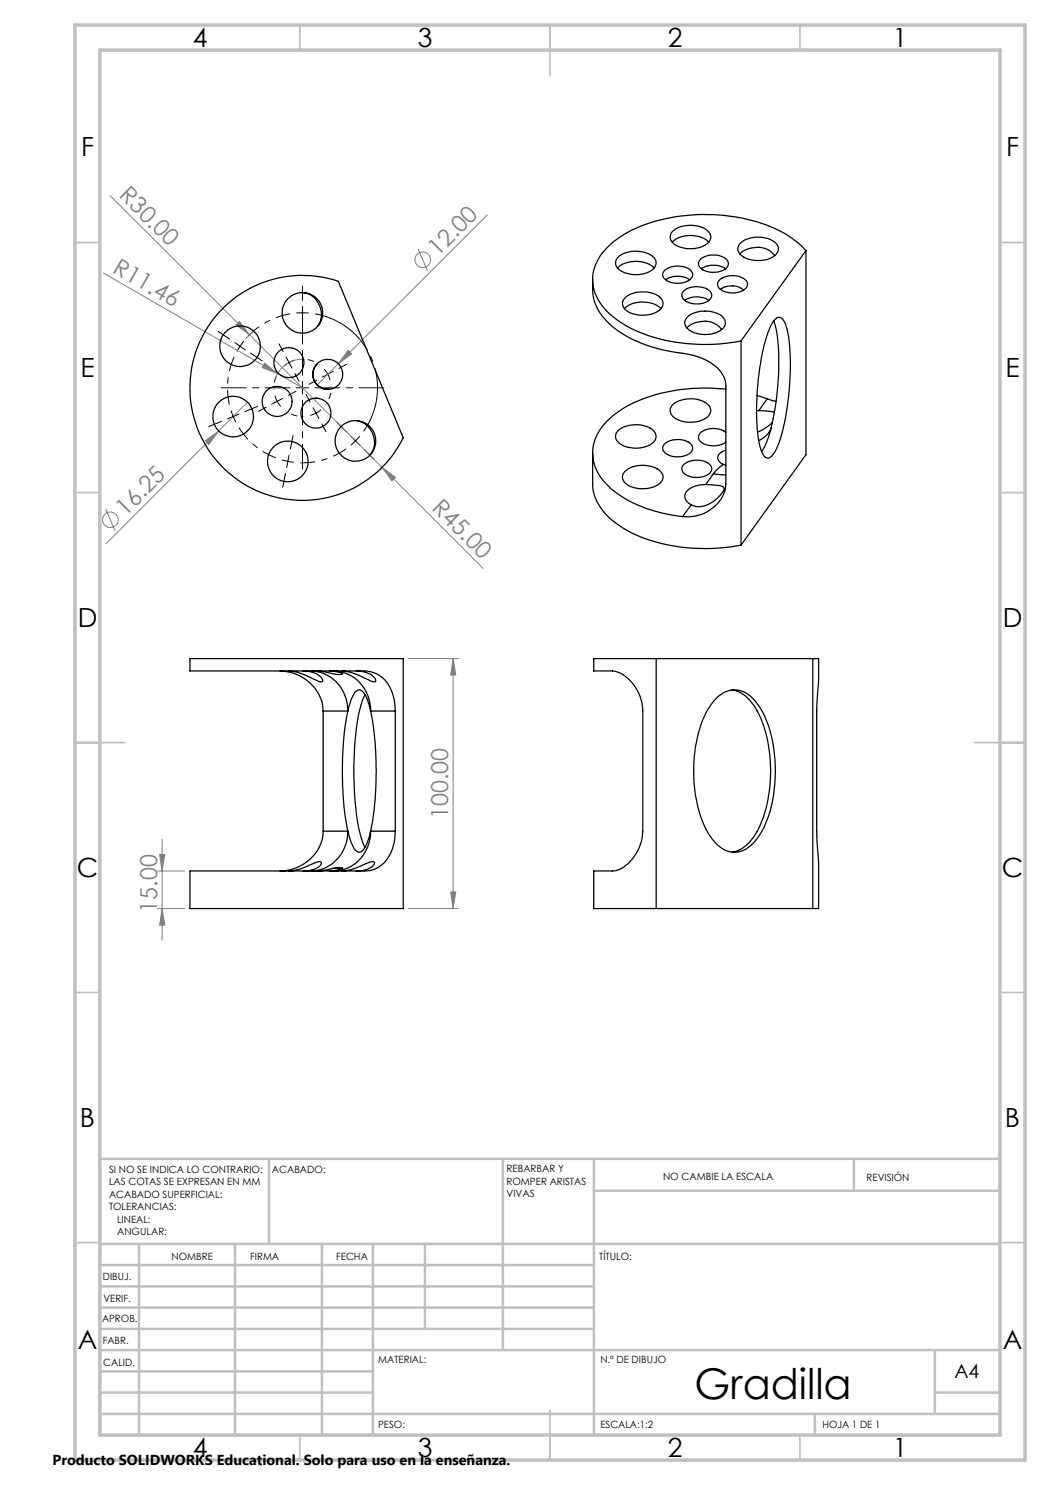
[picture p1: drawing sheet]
<svg xmlns="http://www.w3.org/2000/svg" width="210mm" height="297mm" viewBox="0 0 210 297" stroke-linecap="round" stroke-linejoin="round" font-family="sans-serif">
<g fill="none" stroke="#808080" stroke-width=".2">
<path d="M22 39.1l27.9 27.9M20.7 54.6l34.8 20.1M83.6 49.7l1.9 4.4M97.5 43l-29.8 29.7M47.2 65l.7-.7 2 2.7zM49.9 67l26.5 26.5M50.9 66l-1.7 1.7M52.9 72.6l2.6 2.1-3.1-1.2zM55.5 74.7l5 2.9M60.9 71.9l-1.9 .1-1.7 .8-1.5 1.4-.7 1.4M67.7 72.7l-4.3 4.3M69.6 70.1l.7 .7-2.6 1.9z"/>
<path d="M41.1 88.2l2.6-2-1.9 2.7zM49.5 80.4l-28.3 28.4M76.4 93.5l2.7 2-.7 .7zM76.4 93.5l20.2 20.2M21.1 101.8l1.9 4.3M81.6 131.7h10.1M90.6 131.7l.6 3.3h-1.1zM90.6 131.7v50M31.4 174.2h5.6M31.9 170.9h1l-.5 3.3zM32.4 167.8v20.3M90.1 178.4h1.1l-.6 3.3z"/>
<path d="M31.4 181.7h5.6M32.4 181.7l.5 3.3h-1zM81.6 181.7h10.1"/>
<circle cx="84.5" cy="52" r="1.56"/>
<circle cx="22.1" cy="104" r="1.55"/>
</g>
<g fill="none" stroke="#000" stroke-width=".2" stroke-dasharray="15.2 1.3 1.3 1.3" stroke-linecap="butt">
<path d="M57.8 72.5l-1 .7M57.8 72.5l1.2-.5M60.5 62.6h-1.2M60.5 62.6h1.3M65.6 74.9l-.7-1.1M65.6 74.9l.4 1.1M46.6 83.3l.6 1.1M46.6 83.3l-.4-1.2M55.4 80.3l.8 1M55.4 80.3l-.4-1.2M57.6 92.3l1.2 .2M57.6 92.3l-1.2-.3"/>
<path d="M63.2 82.6l1-.7M63.2 82.6l-1.2 .5M71.1 88.2l.9-1M71.1 88.2l-.9 .8"/>
</g>
<path d="M46.8 71.4a15 15 0 0 0-.9 9.5M58 62.8a15 15 0 0 0-8.4 4.5M47.8 85.5a15 15 0 0 0 7.4 6.1M60.1 92.6a15 15 0 0 0 9.1-2.8" fill="none" stroke="#000" stroke-width=".2" stroke-dasharray="15.2 1.3 1.3 1.3" stroke-dashoffset="12.3" stroke-linecap="butt"/>
<path d="M72.7 86.3a15 15 0 0 0-9.7-23.5" fill="none" stroke="#000" stroke-width=".2" stroke-dasharray="15.2 1.3 1.3 1.3" stroke-dashoffset="2" stroke-linecap="butt"/>
<path d="M55.9 74.1a5.7 5.7 0 0 0-1.1 3.8M63.9 73a5.7 5.7 0 0 0-3.7-1.2M57.1 82.1a5.7 5.7 0 0 0 3.7 1.2M65.1 81a5.7 5.7 0 0 0 1.1-3.8" fill="none" stroke="#000" stroke-width=".2" stroke-dasharray="15.2 1.3 1.3 1.3" stroke-dashoffset="15.1" stroke-linecap="butt"/>
<path d="M47 68.5l2 1.5M48.8 68.2l-1.4 2.1" fill="none" stroke="#000" stroke-width=".2"/>
<g fill="none" stroke="#000" stroke-width=".2" stroke-dasharray="15.2 1.3 1.3 1.3">
<path d="M46 67.8l-2.4-1.5M50.1 70.6l2.3 1.6M56.6 70.3l-.8-1.5M57.7 79.1l1.5-.8M57.8 72.5l-.6-1.1M57.8 72.5l.6 1.1M59 74.7l.8 1.6M60.5 77.6v-1.3M60.5 77.6h-1.2M60.5 77.6v1.2M60.5 77.6h1.3M60.5 62.6v-1.3"/>
<path d="M60.5 62.6v1.2M60.5 60.1v-2.9M60.5 65.1v2.8M63.4 76l-1.6 .9M65.6 74.9l1.1-.6M65.6 74.9l-1.1 .5M67.8 73.7l1.5-.8M44.3 84.3l-2.6 1M46.6 83.3l-1.1 .5M46.6 83.3l1.2-.5M49 82.3l2.6-1M53.2 81.4l-1.5 .9"/>
<path d="M55.4 80.3l-1.1 .5M55.4 80.3l1.1-.6M57.1 94.7l-.6 2.8M57.6 92.3l-.3 1.2M57.6 92.3l.2-1.3M58.1 89.8l.5-2.7M62 80.4l-.8-1.5M63.2 82.6l.6 1.1M63.2 82.6l-.6-1.1M64.4 84.8l.8 1.6M69.3 86.4l-1.9-2M71.1 88.2l.9 .8"/>
<path d="M71.1 88.2l-.9-.9M72.9 89.9l2 2"/>
</g>
<path d="M58 77.6h-13.7M60.5 75.1v-13.8M63 77.6h13.8M60.5 80.1v13.7" fill="none" stroke="#000" stroke-width=".2" stroke-dasharray="15.2 1.3 1.3 1.3" stroke-dashoffset="10.3"/>
<g fill="none" stroke="#c0c0c0" stroke-width=".35">
<path d="M60 5v5M110 5v10M160 5v5M15 48.5h5M200 48.5h5M15 98.5h5M200 98.5h5M15 148.5h10M195 148.5h10M15 198.5h5M200 198.5h5M15 248.5h5"/>
<path d="M200 248.5h5M60 287v5M110 282v10M160 287v5"/>
</g>
<g fill="none" stroke="#c0c0c0" stroke-width=".5">
<path d="M53.8 231.8v17M100.6 231.8v38.2M118.8 231.8v55.2M118.8 238.2h81.2M170.8 231.8v6.4M200 231.8h-180v55.2M20 248.8h180M20 257.3h98.8M20 253h98.8M27.8 248.8v38.2M47 248.8v38.2M64.4 248.8v38.2"/>
<path d="M74.6 248.8v38.2M85 248.8v17M20 265.8h98.8M20 261.5h98.8M20 278.5h54.6M20 274.3h54.6M20 270h180M187 278.5h13M187 270v12.8M20 282.8h180M163 282.8v4.2"/>
</g>
<path d="M15 5h190v287h-190zM20 10h180v277h-180z" fill="none" stroke="#c0c0c0" stroke-width=".7"/>
<g fill="#808080">
<path d="M47.2 65l.7-.7 2 2.7z"/>
<path d="M52.9 72.6l2.6 2.1-3.1-1.2z"/>
<path d="M69.6 70.1l.7 .7-2.6 1.9z"/>
<path d="M41.1 88.2l2.6-2-1.9 2.7z"/>
<path d="M76.4 93.5l2.7 2-.7 .7z"/>
<path d="M90.1 178.4h1.1l-.6 3.3zM90.6 131.7l.6 3.3h-1.1z"/>
<path d="M31.9 170.9h1l-.5 3.3zM32.4 181.7l.5 3.3h-1z"/>
</g>
<g fill="none" stroke="#000" stroke-width=".25">
<path d="M60.8 58.6a4.4 4.4 0 0 1 2.7 6.7M118.5 55.9v2a9.8 9.8 0 0 0 4.3 7.6 28.1 28.1 0 0 0 14.4 5.3 11 11 0 0 1 7 3.6 4.5 4.5 0 0 1 1 2.8v19.6a7.2 7.2 0 0 1-6.2 6.4l-2.5 .1M123.5 53.6a5.6 5.6 0 0 1 7.3 0M123.6 51.4a5.8 5.8 0 0 1 7.3 .2 1.79 1.79 0 0 1-1.1 2.8 5.8 5.8 0 0 1-6.4-.9 1.6 1.6 0 0 1 .2-2.1zM125.1 59.4a5.9 5.9 0 0 1 7.1 .3 1.68 1.68 0 0 1-.9 2.7 5.8 5.8 0 0 1-6.4-.6 1.56 1.56 0 0 1 .2-2.4zM132.9 54.1a4.3 4.3 0 0 1 5.4 .1 1.33 1.33 0 0 1-1 2.1 4 4 0 0 1-4.6-.8l-.2-.8zM133.1 55.9a4.5 4.5 0 0 1 4.9 0M134.4 46.4a5.9 5.9 0 0 1 7-.3 1.69 1.69 0 0 1 .7 1.6 1.69 1.69 0 0 1-1.2 1.4 5.8 5.8 0 0 1-6.4-.6 1.49 1.49 0 0 1-.1-2.1zM134.4 48.4a5.6 5.6 0 0 1 7.3 0M136.6 58.3a4.2 4.2 0 0 1 5.5 .1 1.43 1.43 0 0 1-1.1 2.1 4.2 4.2 0 0 1-4.4-.8l-.3-.7zM140.2 51.8a4.2 4.2 0 0 1 5.3 .3 1.42 1.42 0 0 1-1.2 2.1 4.2 4.2 0 0 1-4.4-.8l-.2-.5v-.5zM140.3 53.8a4.5 4.5 0 0 1 4.8 0"/>
<path d="M143.9 56a4.1 4.1 0 0 1 5.5 .3 1.55 1.55 0 0 1-1.4 2.1 4 4 0 0 1-4.3-1l-.2-.7zM144.1 57.9a3.9 3.9 0 0 1 4.6 .1M148 50.8a5 5 0 0 1 6.5-.2l.4 .5M148.1 48.6a5.8 5.8 0 0 1 7.2 .2 1.61 1.61 0 0 1-.6 2.5 5.9 5.9 0 0 1-6.7-.5 1.49 1.49 0 0 1 .1-2.2zM161.2 50.1a23.3 23.3 0 0 0-13-6.5 35.3 35.3 0 0 0-22.7 2.9 12.6 12.6 0 0 0-6.8 7.8 8.9 8.9 0 0 0 3.3 8.6 28.2 28.2 0 0 0 17.5 6 35.8 35.8 0 0 0 8.7-.7M161.2 50.1v40.8l-13 18.1M161.2 50.1l-13 18.1M45 61.2a22.4 22.4 0 0 1 22.7-4.9l12.9 31.3a22.5 22.5 0 0 1-33.5 8.1 22.5 22.5 0 0 1-2.1-34.5zM57.8 72.6h.1M63.5 72.7a2.98 2.98 0 0 0-.6 3.4 2.98 2.98 0 0 0 3 1.7M124.9 61.7a5.7 5.7 0 0 1 7.3 0M136.9 60.1a4.5 4.5 0 0 1 4.9 0"/>
<path d="M137.4 65.6a5 5 0 0 1 6.5-.2l.4 .5M137.8 63.1a6.1 6.1 0 0 1 6.7 .3 1.67 1.67 0 0 1-.5 2.8 6 6 0 0 1-6.5-.5 1.56 1.56 0 0 1 .3-2.6zM145.2 77.8a34.6 34.6 0 0 0-20.4 3.8 12.3 12.3 0 0 0-6.1 7.4 8.7 8.7 0 0 0 2.9 8.1 25.5 25.5 0 0 0 14.9 6.2M148.2 68.2v40.8M151.4 79.1l2.1 .7M153.5 79.8l1.7 .5M153.5 79.8l-1.7 2.3M154.8 64.2a37.1 37.1 0 0 1 .6 14.6 29.3 29.3 0 0 1-2.9 11.3l-.2 .2M155.1 63.8a1.05 1.05 0 0 1 1-.3 1.05 1.05 0 0 1 .8 .8 27.5 27.5 0 0 1 1.1 11.7 41.6 41.6 0 0 1-2.7 13.8 2.82 2.82 0 0 1-1.8 1.8 1.82 1.82 0 0 1-1.3-1.5 35.6 35.6 0 0 1-.7-12.7 35.6 35.6 0 0 1 3-12.8zM55.4 80.3h.1M57.5 92.2l.1 .2zM63.2 82.7h.1"/>
<path d="M71.4 84.2a4.3 4.3 0 0 1 2.6 6.7M118.5 90.6v6.1a10 10 0 0 0 4.8 8 29.3 29.3 0 0 0 16.2 5 38.3 38.3 0 0 0 8.7-.7M123.6 86.2a5.8 5.8 0 0 1 7.2 .1 1.76 1.76 0 0 1-.9 2.7 6 6 0 0 1-6.2-.5 1.53 1.53 0 0 1-.1-2.3zM125 94.3a5.7 5.7 0 0 1 7.2 .1 1.62 1.62 0 0 1-.6 2.6 5.9 5.9 0 0 1-6.8-.6 1.59 1.59 0 0 1 .2-2.1zM133 88.7a4.2 4.2 0 0 1 5.3 .3 1.29 1.29 0 0 1-.8 1.9 4.2 4.2 0 0 1-4.7-.6l-.3-.5 .1-.4zM134.5 81a5.8 5.8 0 0 1 7.3 .1 1.76 1.76 0 0 1-1 2.8 5.8 5.8 0 0 1-6.4-.8 1.49 1.49 0 0 1 .1-2.1zM136.6 93a4.2 4.2 0 0 1 5.5 .1 1.29 1.29 0 0 1-.8 2 4.2 4.2 0 0 1-4.7-.7l-.3-.7zM141.1 96.9l3 .3a.67 .67 0 0 1 .7 .3 .67 .67 0 0 1-.2 .8 6.2 6.2 0 0 1-5.4 3l-.9-.3M141.1 96.9a4.6 4.6 0 0 0-4 1.7 1.79 1.79 0 0 0 1.2 2.4M142.7 94.7l1.2 .2h1.3M142.7 94.7l-1.6 2.2M144.6 92.9l-1.9 1.8"/>
<path d="M144.6 92.9l.6 .2M145.2 90a1.7 1.7 0 0 0-1.6 1.9l.5 .7 .5 .3M145.2 86.5a4.3 4.3 0 0 0-5.2 .2 1.37 1.37 0 0 0 .9 2.1 4.6 4.6 0 0 0 4.3-.4M151.3 82.1h.5M151.8 82.1l3.1 .3M154.2 85.5a4 4 0 0 1-2.5 2.6M154.5 84.5l-1.7 1.3-1.3 .6M138.3 101l-1.8 2.3M56 134.2a8.8 8.8 0 0 1 8.5 6.8l.1 1.2M57.7 134.2a13.9 13.9 0 0 1 5.8 2l.6 .2 .4-.2a2.02 2.02 0 0 0-1.5-1.6l-1.3-.3-1.1-.1M62.2 134.2a7.7 7.7 0 0 1 7.4 8M63.5 134.2l2.2 .3a4.8 4.8 0 0 0 2.8 .3 5.6 5.6 0 0 0-2.6-.6"/>
<path d="M66.7 134.2a7.7 7.7 0 0 1 7.4 8M68.3 134.2a14.3 14.3 0 0 1 5.9 2l.3 .1a.45 .45 0 0 0 .6-.1 2 2 0 0 0-1.5-1.6l-1.3-.3-1.1-.1M73 138.9a26.2 26.2 0 0 0-2 9.8 60.9 60.9 0 0 0 1.1 18.5l.9 2.3M131.2 131.7h-12.5v2.5h1.7a6.6 6.6 0 0 1 4.2 .7 9.1 9.1 0 0 1 4 7.3v24a8.6 8.6 0 0 1-5.4 7.9l-4.5 .1v7.5h12.5M131.2 131.7v50M131.2 131.7h31.4M143.7 139.3a4.7 4.7 0 0 1 6.9 .4 19.2 19.2 0 0 1 4.3 11.7 26.4 26.4 0 0 1-2.7 15.2 6.6 6.6 0 0 1-5.3 3.9 6.6 6.6 0 0 1-5.3-3.9 27.4 27.4 0 0 1-2.4-17.9 16.5 16.5 0 0 1 4.5-9.4zM146.4 138a6.3 6.3 0 0 1 4.3 3 25.6 25.6 0 0 1 3.3 16.1 20.5 20.5 0 0 1-4.1 11.3 5.5 5.5 0 0 1-3.5 2M162.6 131.7h1.1v4.2l-.4 6.3v24l.4 6.3v9.2h-1.1M162.6 131.7v50M64.6 142.2v24M64.6 142.2h5"/>
<path d="M69.6 142.2a7.5 7.5 0 0 1 1.8-4.1 1.06 1.06 0 0 1 1.5 .7l.8 1.7 .4 1.7M69.6 142.2a66.5 66.5 0 0 0 0 24M74.1 142.2a64.5 64.5 0 0 1 0 24M74.1 142.2h5M79.1 142.2a8.3 8.3 0 0 0-3.5-7.3l-1.6-.6-1.1-.1h-34.9v-2.5h42.6v50h-42.6v-7.5h33a9.8 9.8 0 0 0 4.5-.6 8.1 8.1 0 0 0 3.6-7.4M79.1 142.2v24M57.7 174.2a12.5 12.5 0 0 0 5.3-1.6l.4-.2a.69 .69 0 0 1 .9 .1v.2a3.7 3.7 0 0 1-3.7 1.5M64.6 166.2a8.5 8.5 0 0 1-8.6 8M64.6 166.2h5M66.4 173.7l1.4-.2 .7 .1-.1 .1M66.4 173.7l-1.7 .4-1.2 .1M66.4 173.7h2.1"/>
<path d="M68.3 174.2a12.4 12.4 0 0 0 5.3-1.6l.4-.2a.69 .69 0 0 1 .9 .1 1.98 1.98 0 0 1-1.9 1.5l-1.8 .2M68.4 173.7l-1 .4-1.5 .1M69.6 166.2a7.7 7.7 0 0 1-7.4 8M69.6 166.2a7.9 7.9 0 0 0 1.8 4.1 1.06 1.06 0 0 0 1.5-.7l.8-1.6 .4-1.8M74.1 166.2a7.7 7.7 0 0 1-7.4 8M74.1 166.2h5M131.2 181.7h31.4"/>
<circle cx="48" cy="69.2" r=".07"/>
<circle cx="48" cy="69.2" r="4.1"/>
<circle cx="57.8" cy="72.5" r="3"/>
<circle cx="60.5" cy="62.6" r="4.1"/>
<circle cx="60.5" cy="62.6" r=".07"/>
<circle cx="65.5" cy="74.9" r="3"/>
<circle cx="46.6" cy="83.3" r="4.1"/>
<circle cx="46.6" cy="83.3" r=".08"/>
<circle cx="55.4" cy="80.3" r="3"/>
<circle cx="57.6" cy="92.3" r="4.1"/>
<circle cx="63.2" cy="82.6" r="3"/>
<circle cx="71.1" cy="88.2" r="4.1"/>
<circle cx="71.1" cy="88.2" r=".08"/>
</g>
<text font-size="8.5" x="138.9" y="279.7">Gradilla</text>
<g font-size="5.3">
<text x="38.5" y="9.5">4</text>
<text x="83.5" y="9.5">3</text>
<text x="133.6" y="9.5">2</text>
<text x="178.6" y="9.5">1</text>
<text x="16.2" y="31.2">F</text>
<text x="201.2" y="31.2">F</text>
<text x="16.1" y="75.5">E</text>
<text x="201.1" y="75.5">E</text>
<text x="15.5" y="125.5">D</text>
<text x="200.5" y="125.5">D</text>
<text x="15.4" y="175.5">C</text>
<text x="200.4" y="175.5">C</text>
<text x="16" y="225.5">B</text>
<text x="201" y="225.5">B</text>
<text x="15.5" y="269.7">A</text>
<text x="200.5" y="269.7">A</text>
<text x="38.5" y="291.5">4</text>
<text x="83.5" y="291.5">3</text>
<text x="133.6" y="291.5">2</text>
<text x="178.6" y="291.5">1</text>
</g>
<g font-size="4.7" fill="#808080">
<text x="23.7" y="39.3" transform="rotate(45 23.7 39.3)">R30.00</text>
<text x="87.6" y="51.3" transform="rotate(-45 87.6 51.3)">12.00</text>
<text x="22.3" y="54.4" transform="rotate(30 22.3 54.4)">R11.46</text>
<text x="86.2" y="101.8" transform="rotate(45 86.2 101.8)">R45.00</text>
<text x="25.1" y="103.3" transform="rotate(-45 25.1 103.3)">16.25</text>
<text x="89.6" y="163.8" transform="rotate(-90 89.6 163.8)">100.00</text>
<text x="31.4" y="182.5" transform="rotate(-90 31.4 182.5)">15.00</text>
</g>
<text font-size="3.9" x="190.9" y="275.5">A4</text>
<text font-size="2.9" x="10.5" y="292.9">Producto SOLIDWORKS Educational. Solo para uso en la enseñanza.</text>
<g font-size="2">
<text x="21.8" y="234.6">SI NO SE INDICA LO CONTRARIO:</text>
<text x="21.8" y="237.1">LAS COTAS SE EXPRESAN EN MM</text>
<text x="21.8" y="239.6">ACABADO SUPERFICIAL:</text>
<text x="54.4" y="234.6">ACABADO:</text>
<text x="101.3" y="234.5">REBARBAR Y</text>
<text x="101.3" y="237">ROMPER ARISTAS</text>
<text x="101.3" y="239.5">VIVAS</text>
<text x="132.6" y="236">NO CAMBIE LA ESCALA</text>
<text x="173.3" y="236.2">REVISIÓN</text>
<text x="21.8" y="242.1">TOLERANCIAS:</text>
<text x="23.4" y="244.6">LINEAL:</text>
<text x="23.4" y="247.1">ANGULAR:</text>
<text x="34.3" y="252">NOMBRE</text>
<text x="50" y="251.9">FIRMA</text>
<text x="67.2" y="251.9">FECHA</text>
<text x="119.9" y="251.9">TÍTULO:</text>
<text x="20.6" y="256.1">DIBUJ.</text>
<text x="20.7" y="260.3">VERIF.</text>
<text x="20.4" y="264.4">APROB.</text>
<text x="20.5" y="268.8">FABR.</text>
<text x="20.7" y="273.1">CALID.</text>
<text x="75.6" y="272.5">MATERIAL:</text>
<text x="120.1" y="272.5">N.º DE DIBUJO</text>
<text x="75.6" y="285.5">PESO:</text>
<text x="120.1" y="285.6">ESCALA:1:2</text>
<text x="164.5" y="285.6">HOJA 1 DE 1</text>
</g>
</svg>
